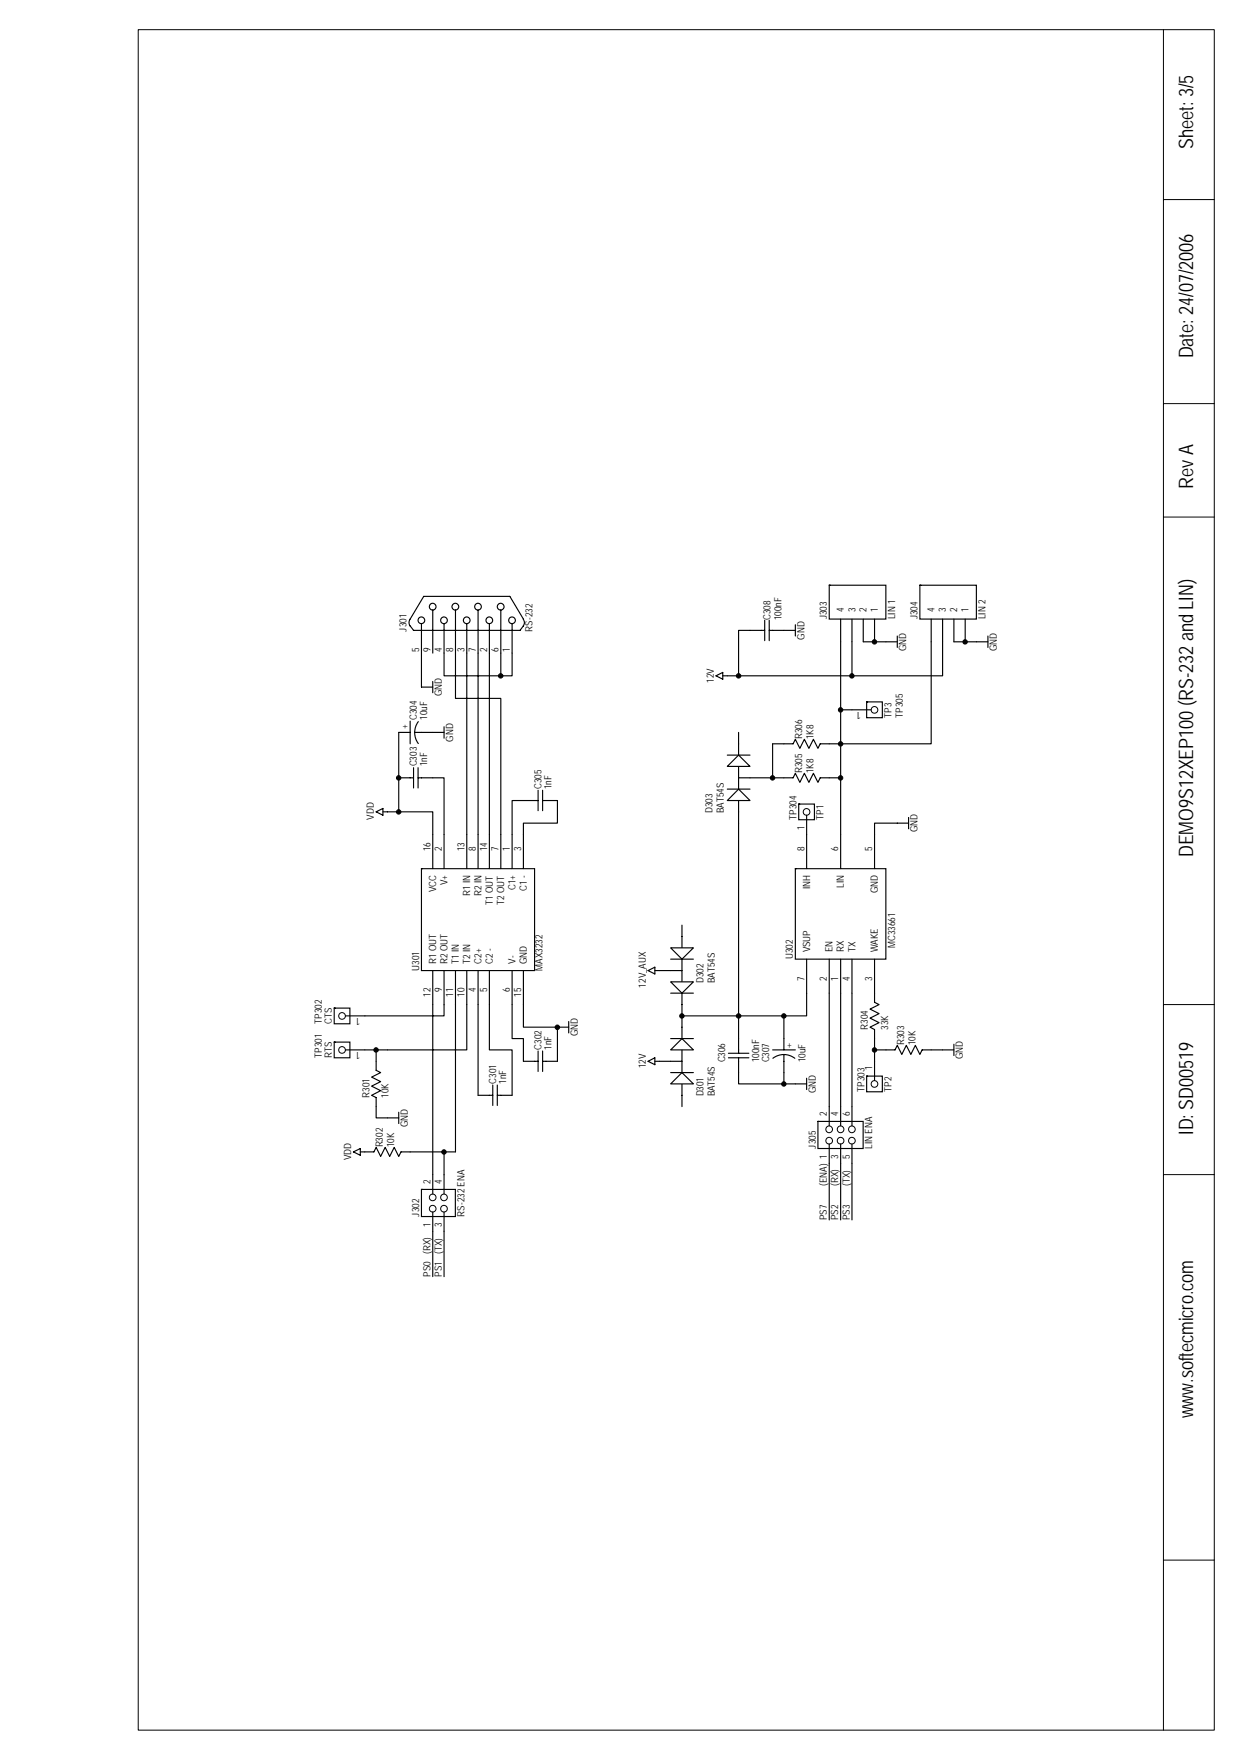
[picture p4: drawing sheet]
<svg xmlns="http://www.w3.org/2000/svg" width="210mm" height="297mm" viewBox="0 0 210 297" stroke-linecap="round" stroke-linejoin="round" font-family="sans-serif">
<path d="M23.3 5h181.4v286.8h-181.4z" fill="none" stroke="#000" stroke-width=".17"/>
<path d="M71.1 146.5v17.2h19v-17.2z" fill-rule="evenodd" fill="#fff" stroke="#000" stroke-width=".19"/>
<g fill="none" stroke="#000" stroke-width=".19">
<path d="M69.1 104.4l-.1 .6 .1 .6M69.2 104.4l2.2-3.8h14.6l2.2 3.8M69.2 105.6l.5 .7h18l.5-.7M71.1 105.2v10.7h1.9M73 102.9v7.3M73 114.9v2M74.9 105.2v8.8h11.4v-8.8M76.8 102.9v14.9h7.6v28.7M78.7 105.2v41.3M80.6 102.9v43.6M82.5 105.2v41.3M84.4 102.9v11.1"/>
<path d="M88.2 104.4l.2 .6-.2 .6M63.4 136.9l1.2-.5v1.1zM64.6 136.9h8.4v9.6M67.2 131.2h2.5M69.2 123.5h-2v13.4M69.2 121.6v3.9M69.7 129.5v3.4M69.9 123.5h5M70.5 131.2h4.4v15.3M70.5 129.5v3.4M70.5 121.7a3.1 3.1 0 0 0 0 3.7M74.9 122.6v1.9"/>
<path d="M90.7 135h-4.4v11.5M90.7 133.3v3.4M91.5 135h2.5v3.8h-5.8v7.7M91.5 133.3v3.4M73 163.7v34.4M74.9 163.7v7.7h-13.4M76.8 163.7v30.6M78.7 163.7v13.4h-13.4M80.6 163.7v21.1h2.5M82.5 163.7v13.4h3.8v7.7h-2.5M86.3 163.7v11.5h1.9v3.8h2.5M88.2 163.7v9.6h5.8"/>
<path d="M90.7 177.3v3.4M91.5 177.3v3.4M94 173.3h1.9M94 173.3v5.7h-2.5M95.9 172.3v1.9M83.1 183v3.5M83.8 183v3.5"/>
<circle cx="71" cy="104.6" r=".57"/>
<circle cx="72.9" cy="102.3" r=".57"/>
<circle cx="74.9" cy="104.6" r=".57"/>
<circle cx="76.8" cy="102.3" r=".57"/>
<circle cx="78.7" cy="104.6" r=".57"/>
<circle cx="80.6" cy="102.3" r=".57"/>
<circle cx="82.5" cy="104.6" r=".57"/>
<circle cx="84.4" cy="102.3" r=".57"/>
<circle cx="86.3" cy="104.6" r=".57"/>
</g>
<path d="M56.3 175.8v2.6h2.7v-2.6z" fill-rule="evenodd" fill="#fff" stroke="#000" stroke-width=".19"/>
<circle cx="57.7" cy="177.1" r=".57" fill="none" stroke="#000" stroke-width=".17"/>
<path d="M58.3 177.1h3.2" fill="none" stroke="#000" stroke-width=".19"/>
<path d="M56.3 170v2.7h2.7v-2.7z" fill-rule="evenodd" fill="#fff" stroke="#000" stroke-width=".19"/>
<circle cx="57.7" cy="171.4" r=".57" fill="none" stroke="#000" stroke-width=".17"/>
<path d="M58.3 171.4h3.2M61.5 177.1h3.8M63.4 177.1v3.4l.8 .4-1.5 .8 1.5 .7-1.5 .8 1.5 .8-1.5 .8 .7 .3v3.5h3.8M67.2 187.6v1.9" fill="none" stroke="#000" stroke-width=".19"/>
<path d="M134.1 146.5v15.3h15.3v-15.3z" fill-rule="evenodd" fill="#fff" stroke="#000" stroke-width=".19"/>
<path d="M136 140.8v5.7M141.7 140.8v5.7M147.4 140.8v5.7M136 161.8v5.7M139.8 161.8v5.7M141.7 161.8v5.7M143.6 161.8v5.7M147.4 161.8v7.3l.8 .3-1.5 .8 1.5 .8-1.5 .7 1.5 .8-1.5 .8 .7 .4v1.5M149.4 177.1h1.5l.4-.8 .7 1.6 .8-1.6 .8 1.6 .7-1.6 .8 1.6 .4-.8h1.5" fill="none" stroke="#000" stroke-width=".19"/>
<path d="M146.1 181.5v2.7h2.7v-2.7z" fill-rule="evenodd" fill="#fff" stroke="#000" stroke-width=".19"/>
<circle cx="147.4" cy="182.8" r=".57" fill="none" stroke="#000" stroke-width=".17"/>
<path d="M141.7 167.5v19.2M143.6 167.5v19.2M147.4 175.2v7.1M147.4 177.1h2M157 177.1h3.8M160.8 176.1v1.9M141.7 196.2v9.6M143.6 196.2v9.6" fill="none" stroke="#000" stroke-width=".19"/>
<path d="M137.9 189.2v4.5h7.6v-4.5z" fill-rule="evenodd" fill="#fff" stroke="#000" stroke-width=".19"/>
<g fill="none" stroke="#000" stroke-width=".17">
<circle cx="139.8" cy="192.4" r=".57"/>
<circle cx="139.8" cy="190.5" r=".57"/>
<circle cx="141.7" cy="190.5" r=".57"/>
<circle cx="141.7" cy="192.4" r=".57"/>
<circle cx="143.6" cy="192.4" r=".57"/>
<circle cx="143.6" cy="190.5" r=".57"/>
</g>
<g fill="none" stroke="#000" stroke-width=".19">
<path d="M141.7 108.3v32.5M122.6 127.4h3.8M124.5 123.5v3.9M124.5 129.3v1.9h1.9M130.3 125.5v5.7M132.2 131.2h1.5l.4-.8 .8 1.6 .7-1.6 .8 1.6 .7-1.6 .8 1.6 .4-.8h1.5M132.2 125.5h1.5l.4-.8 .8 1.5 .7-1.5 .8 1.5 .7-1.5 .8 1.5 .4-.7h1.5M153.2 138.8h-5.8v2M153.2 137.9v1.9M109.3 179l1.1-.6v1.2zM110.4 179h.8M122.8 177.7h3.5"/>
<path d="M122.8 178.4h3.5M124.5 178.4v4.4h11.5M124.5 171.4v6.3M130.3 177.1h3.8M130.3 178.5a3 3 0 0 1 3.7 0M132.2 171.4v5.7M132.2 177.9v4.9M136 167.5v3.9h-21M139.8 167.5v22.4M136 181.9v1.9M139.8 193v12.8M141.7 186.7v3.2"/>
<path d="M141.7 193v3.2M143.6 186.7v3.2M143.6 193v3.2"/>
</g>
<path d="M122.6 129.3l1.9-1.9 1.9 1.9z" fill="#fff" stroke="#000" stroke-width=".19"/>
<path d="M122.6 133.1h3.8M124.5 131.2v1.9M124.5 135v3.8" fill="none" stroke="#000" stroke-width=".19"/>
<path d="M124.5 133.1l1.9 1.9h-3.8z" fill="#fff" stroke="#000" stroke-width=".19"/>
<path d="M124.5 138.8v32.6M126.4 131.2h3.9" fill="none" stroke="#000" stroke-width=".19"/>
<path d="M139.8 98.7v5.7h9.6v-5.7z" fill-rule="evenodd" fill="#fff" stroke="#000" stroke-width=".19"/>
<path d="M141.7 104.4v3.9M143.6 104.4v3.9M145.5 104.4v3.9M147.4 104.4v3.9" fill="none" stroke="#000" stroke-width=".19"/>
<path d="M155.1 98.7v5.7h9.5v-5.7z" fill-rule="evenodd" fill="#fff" stroke="#000" stroke-width=".19"/>
<path d="M145.5 108.3h5.8M151.3 107.3v1.9M157 104.4v21.1h-15.3M158.9 104.4v3.9M160.8 104.4v3.9h5.8M162.7 104.4v3.9M166.6 107.3v1.9" fill="none" stroke="#000" stroke-width=".19"/>
<path d="M134.7 135.6v2.7h2.6v-2.7z" fill-rule="evenodd" fill="#fff" stroke="#000" stroke-width=".19"/>
<circle cx="136" cy="137" r=".57" fill="none" stroke="#000" stroke-width=".17"/>
<path d="M136 137.5v3.3" fill="none" stroke="#000" stroke-width=".19"/>
<path d="M146.1 118.4v2.7h2.7v-2.7z" fill-rule="evenodd" fill="#fff" stroke="#000" stroke-width=".19"/>
<g fill="none" stroke="#000" stroke-width=".17">
<path d="M196.2 5v286.8M196.2 33.7h8.5M196.2 68.1h8.5M196.2 87.2h8.5M196.2 169.4h8.5M196.2 198.1h8.5M196.2 263.2h8.5"/>
<circle cx="147.4" cy="119.7" r=".57"/>
</g>
<path d="M128.9 106.3h-4.4v7.7M128.9 104.6v3.5M129.7 106.3h4.4M129.7 104.6v3.5M134.1 105.4v1.9M141.7 119.7h5.2M143.6 108.3v5.7h15.3v-5.7M130.3 131.2h1.9M130.3 125.5h1.9M139.8 131.2h1.9M139.8 125.5h1.9" fill="none" stroke="#000" stroke-width=".19"/>
<g fill="#000" stroke="#000" stroke-width=".17">
<circle cx="84.4" cy="114" r=".38"/>
<circle cx="141.7" cy="119.7" r=".37"/>
<circle cx="67.2" cy="137" r=".38"/>
<circle cx="130.2" cy="131.2" r=".38"/>
<circle cx="141.7" cy="125.5" r=".38"/>
<circle cx="141.7" cy="131.2" r=".38"/>
<circle cx="63.4" cy="177.1" r=".38"/>
<circle cx="94" cy="173.3" r=".38"/>
<circle cx="147.4" cy="177.1" r=".38"/>
<circle cx="132.2" cy="182.8" r=".38"/>
</g>
<path d="M71.1 200.6v4.6h5.7v-4.6z" fill-rule="evenodd" fill="#fff" stroke="#000" stroke-width=".19"/>
<g fill="none" stroke="#000" stroke-width=".17">
<circle cx="72.9" cy="202" r=".57"/>
<circle cx="72.9" cy="203.9" r=".57"/>
<circle cx="74.9" cy="202" r=".57"/>
<circle cx="74.9" cy="203.9" r=".57"/>
</g>
<path d="M120.7 114l1.2-.6v1.2zM121.9 114h21.7M113.1 175.2h3.8M115 177.1v1.9h-1.9M115 171.4v3.8M59.6 194.3l1.1-.6v1.2zM60.7 194.3h2.3l.4-.8 .8 1.6 .7-1.6 .8 1.6 .8-1.6 .7 1.6 .4-.8h9.2M73 198.1v3.3M74.9 194.3v7.1M73 204.4v10.9M74.9 204.4v10.9" fill="none" stroke="#000" stroke-width=".19"/>
<g fill="#000" stroke="#000" stroke-width=".17">
<circle cx="124.5" cy="114" r=".38"/>
<circle cx="143.6" cy="114" r=".38"/>
<circle cx="74.9" cy="194.3" r=".38"/>
</g>
<path d="M115 175.2l1.9 1.9h-3.8z" fill="#fff" stroke="#000" stroke-width=".19"/>
<path d="M115 179v1.9M113.1 180.9h3.8M115 182.8v3.9" fill="none" stroke="#000" stroke-width=".19"/>
<path d="M113.1 182.8l1.9-1.9 1.9 1.9z" fill="#fff" stroke="#000" stroke-width=".19"/>
<path d="M113.1 163.7h1.9v1.9M113.1 167.5h3.8M115 167.5v3.9" fill="none" stroke="#000" stroke-width=".19"/>
<path d="M113.1 165.6h3.8l-1.9 1.9z" fill="#fff" stroke="#000" stroke-width=".19"/>
<path d="M115 156.1v3.8M113.1 161.8h3.8M115 161.8v1.9" fill="none" stroke="#000" stroke-width=".19"/>
<path d="M113.1 159.9h3.8l-1.9 1.9z" fill="#fff" stroke="#000" stroke-width=".19"/>
<g fill="#000" stroke="#000" stroke-width=".17">
<circle cx="147.4" cy="108.3" r=".38"/>
<circle cx="162.7" cy="108.3" r=".38"/>
<circle cx="67.2" cy="131.2" r=".38"/>
<circle cx="115" cy="171.4" r=".38"/>
<circle cx="124.5" cy="171.4" r=".38"/>
<circle cx="132.2" cy="171.4" r=".38"/>
</g>
<path d="M109.3 163.7l1.1-.6v1.2zM110.4 163.7h2.7M111.2 179h1.9" fill="none" stroke="#000" stroke-width=".19"/>
<g font-size="3.4">
<text x="201.2" y="25.1" transform="rotate(-90 201.2 25.1)">Sheet: 3/5</text>
<text x="201.2" y="60.4" transform="rotate(-90 201.2 60.4)">Date: 24/07/2006</text>
<text x="201.2" y="82.4" transform="rotate(-90 201.2 82.4)">Rev A</text>
<text x="201.2" y="144.6" transform="rotate(-90 201.2 144.6)">DEMO9S12XEP100 (RS-232 and LIN)</text>
<text x="201.2" y="191.4" transform="rotate(-90 201.2 191.4)">ID: SD00519</text>
<text x="201.2" y="239.2" transform="rotate(-90 201.2 239.2)">www.softecmicro.com</text>
</g>
<g font-size="1.7">
<text x="68.6" y="106.5" transform="rotate(-90 68.6 106.5)">J301</text>
<text x="89.8" y="106.5" transform="rotate(-90 89.8 106.5)">RS-232</text>
<text x="129.9" y="104.6" transform="rotate(-90 129.9 104.6)">C308</text>
<text x="131.8" y="104.6" transform="rotate(-90 131.8 104.6)">100nF</text>
<text x="135.6" y="107.9" transform="rotate(-90 135.6 107.9)">GND</text>
<text x="139.4" y="104.4" transform="rotate(-90 139.4 104.4)">J303</text>
<text x="142.3" y="103.3" transform="rotate(-90 142.3 103.3)">4</text>
<text x="144.2" y="103.3" transform="rotate(-90 144.2 103.3)">3</text>
<text x="146.1" y="103.3" transform="rotate(-90 146.1 103.3)">2</text>
<text x="148" y="103.3" transform="rotate(-90 148 103.3)">1</text>
<text x="150.9" y="104.4" transform="rotate(-90 150.9 104.4)">LIN 1</text>
<text x="154.7" y="104.4" transform="rotate(-90 154.7 104.4)">J304</text>
<text x="157.6" y="103.3" transform="rotate(-90 157.6 103.3)">4</text>
<text x="159.5" y="103.3" transform="rotate(-90 159.5 103.3)">3</text>
<text x="161.4" y="103.3" transform="rotate(-90 161.4 103.3)">2</text>
<text x="163.3" y="103.3" transform="rotate(-90 163.3 103.3)">1</text>
<text x="166.2" y="104.4" transform="rotate(-90 166.2 104.4)">LIN 2</text>
<text x="70.7" y="110" transform="rotate(-90 70.7 110)">5</text>
<text x="72.6" y="110" transform="rotate(-90 72.6 110)">9</text>
<text x="74.5" y="110" transform="rotate(-90 74.5 110)">4</text>
<text x="76.4" y="110" transform="rotate(-90 76.4 110)">8</text>
<text x="78.3" y="110" transform="rotate(-90 78.3 110)">3</text>
<text x="80.2" y="110" transform="rotate(-90 80.2 110)">7</text>
<text x="82.1" y="110" transform="rotate(-90 82.1 110)">2</text>
<text x="84" y="110" transform="rotate(-90 84 110)">6</text>
<text x="86" y="110" transform="rotate(-90 86 110)">1</text>
<text x="152.8" y="109.8" transform="rotate(-90 152.8 109.8)">GND</text>
<text x="168.1" y="109.8" transform="rotate(-90 168.1 109.8)">GND</text>
<text x="74.5" y="117.4" transform="rotate(-90 74.5 117.4)">GND</text>
<text x="120.3" y="115.1" transform="rotate(-90 120.3 115.1)">12V</text>
<text x="68.7" y="123" transform="rotate(-90 68.7 123)">+</text>
<text x="70.3" y="121.4" transform="rotate(-90 70.3 121.4)">C304</text>
<text x="72" y="121.4" transform="rotate(-90 72 121.4)">10uF</text>
<text x="76.4" y="125.1" transform="rotate(-90 76.4 125.1)">GND</text>
<text x="135.2" y="124.7" transform="rotate(-90 135.2 124.7)">R306</text>
<text x="137.1" y="124.7" transform="rotate(-90 137.1 124.7)">1K8</text>
<text x="145.2" y="120" transform="rotate(-180 145.2 120)">1</text>
<text x="150.3" y="121.1" transform="rotate(-90 150.3 121.1)">TP3</text>
<text x="152.2" y="121.1" transform="rotate(-90 152.2 121.1)">TP305</text>
<text x="70.3" y="129.3" transform="rotate(-90 70.3 129.3)">C303</text>
<text x="72" y="129.3" transform="rotate(-90 72 129.3)">1nF</text>
<text x="135.2" y="130.4" transform="rotate(-90 135.2 130.4)">R305</text>
<text x="137.1" y="130.4" transform="rotate(-90 137.1 130.4)">1K8</text>
<text x="91.3" y="133.1" transform="rotate(-90 91.3 133.1)">C305</text>
<text x="93" y="133.1" transform="rotate(-90 93 133.1)">1nF</text>
<text x="120.1" y="137.1" transform="rotate(-90 120.1 137.1)">D303</text>
<text x="122" y="137.1" transform="rotate(-90 122 137.1)">BAT54S</text>
<text x="63" y="138.3" transform="rotate(-90 63 138.3)">VDD</text>
<text x="72.6" y="143.6" transform="rotate(-90 72.6 143.6)">16</text>
<text x="74.5" y="143.6" transform="rotate(-90 74.5 143.6)">2</text>
<text x="78.3" y="143.6" transform="rotate(-90 78.3 143.6)">13</text>
<text x="80.2" y="143.6" transform="rotate(-90 80.2 143.6)">8</text>
<text x="82.1" y="143.6" transform="rotate(-90 82.1 143.6)">14</text>
<text x="84" y="143.6" transform="rotate(-90 84 143.6)">7</text>
<text x="86" y="143.6" transform="rotate(-90 86 143.6)">1</text>
<text x="87.9" y="143.6" transform="rotate(-90 87.9 143.6)">3</text>
<text x="134.3" y="138.3" transform="rotate(-90 134.3 138.3)">TP304</text>
<text x="135.6" y="143.6" transform="rotate(-90 135.6 143.6)">8</text>
<text x="135.6" y="140" transform="rotate(-90 135.6 140)">1</text>
<text x="138.9" y="138.3" transform="rotate(-90 138.9 138.3)">TP1</text>
<text x="141.3" y="143.6" transform="rotate(-90 141.3 143.6)">6</text>
<text x="147.1" y="143.6" transform="rotate(-90 147.1 143.6)">5</text>
<text x="154.7" y="140.4" transform="rotate(-90 154.7 140.4)">GND</text>
<text x="75.4" y="149.4" transform="rotate(-90 75.4 149.4)">V+</text>
<text x="136.6" y="149.9" transform="rotate(-90 136.6 149.9)">INH</text>
<text x="142.3" y="149.7" transform="rotate(-90 142.3 149.7)">LIN</text>
<text x="73.5" y="150.5" transform="rotate(-90 73.5 150.5)">VCC</text>
<text x="79.3" y="151.1" transform="rotate(-90 79.3 151.1)">R1 IN</text>
<text x="81.2" y="151.1" transform="rotate(-90 81.2 151.1)">R2 IN</text>
<text x="83.1" y="152.6" transform="rotate(-90 83.1 152.6)">T1 OUT</text>
<text x="85" y="152.6" transform="rotate(-90 85 152.6)">T2 OUT</text>
<text x="86.9" y="150.1" transform="rotate(-90 86.9 150.1)">C1+</text>
<text x="88.8" y="150.3" transform="rotate(-90 88.8 150.3)">C1 -</text>
<text x="148" y="150.7" transform="rotate(-90 148 150.7)">GND</text>
<text x="133.7" y="161.8" transform="rotate(-90 133.7 161.8)">U302</text>
<text x="136.6" y="160.6" transform="rotate(-90 136.6 160.6)">VSUP</text>
<text x="140.4" y="160.6" transform="rotate(-90 140.4 160.6)">EN</text>
<text x="142.3" y="160.6" transform="rotate(-90 142.3 160.6)">RX</text>
<text x="144.2" y="160.6" transform="rotate(-90 144.2 160.6)">TX</text>
<text x="148" y="160.6" transform="rotate(-90 148 160.6)">WAKE</text>
<text x="150.9" y="159.9" transform="rotate(-90 150.9 159.9)">MC33661</text>
<text x="70.7" y="163.7" transform="rotate(-90 70.7 163.7)">U301</text>
<text x="73.5" y="162.6" transform="rotate(-90 73.5 162.6)">R1 OUT</text>
<text x="74.5" y="167.3" transform="rotate(-90 74.5 167.3)">9</text>
<text x="75.4" y="162.6" transform="rotate(-90 75.4 162.6)">R2 OUT</text>
<text x="77.3" y="162.6" transform="rotate(-90 77.3 162.6)">T1 IN</text>
<text x="79.3" y="162.6" transform="rotate(-90 79.3 162.6)">T2 IN</text>
<text x="80.2" y="167.3" transform="rotate(-90 80.2 167.3)">4</text>
<text x="81.2" y="162.6" transform="rotate(-90 81.2 162.6)">C2+</text>
<text x="82.1" y="167.3" transform="rotate(-90 82.1 167.3)">5</text>
<text x="83.1" y="162.6" transform="rotate(-90 83.1 162.6)">C2 -</text>
<text x="86" y="167.3" transform="rotate(-90 86 167.3)">6</text>
<text x="86.9" y="162.6" transform="rotate(-90 86.9 162.6)">V-</text>
<text x="88.8" y="162.6" transform="rotate(-90 88.8 162.6)">GND</text>
<text x="91.5" y="163.7" transform="rotate(-90 91.5 163.7)">MAX3232</text>
<text x="108.9" y="166.6" transform="rotate(-90 108.9 166.6)">12V_AUX</text>
<text x="118.6" y="165.8" transform="rotate(-90 118.6 165.8)">D302</text>
<text x="120.5" y="165.8" transform="rotate(-90 120.5 165.8)">BAT54S</text>
<text x="135.6" y="165.4" transform="rotate(-90 135.6 165.4)">7</text>
<text x="139.4" y="165.4" transform="rotate(-90 139.4 165.4)">2</text>
<text x="141.3" y="165.4" transform="rotate(-90 141.3 165.4)">1</text>
<text x="143.3" y="165.4" transform="rotate(-90 143.3 165.4)">4</text>
<text x="147.1" y="165.4" transform="rotate(-90 147.1 165.4)">3</text>
<text x="54.3" y="172.7" transform="rotate(-90 54.3 172.7)">TP302</text>
<text x="56" y="172.7" transform="rotate(-90 56 172.7)">CTS</text>
<text x="60.7" y="171.7" transform="rotate(-180 60.7 171.7)">1</text>
<text x="72.6" y="168.1" transform="rotate(-90 72.6 168.1)">12</text>
<text x="76.4" y="168.1" transform="rotate(-90 76.4 168.1)">11</text>
<text x="78.3" y="168.1" transform="rotate(-90 78.3 168.1)">10</text>
<text x="87.9" y="168.1" transform="rotate(-90 87.9 168.1)">15</text>
<text x="146.3" y="173.7" transform="rotate(-90 146.3 173.7)">R304</text>
<text x="149.7" y="173.7" transform="rotate(-90 149.7 173.7)">33K</text>
<text x="54.3" y="178.4" transform="rotate(-90 54.3 178.4)">TP301</text>
<text x="56" y="178.4" transform="rotate(-90 56 178.4)">RTS</text>
<text x="60.7" y="177.4" transform="rotate(-180 60.7 177.4)">1</text>
<text x="91.3" y="177.1" transform="rotate(-90 91.3 177.1)">C302</text>
<text x="93" y="177.1" transform="rotate(-90 93 177.1)">1nF</text>
<text x="97.4" y="174.8" transform="rotate(-90 97.4 174.8)">GND</text>
<text x="122.2" y="179.2" transform="rotate(-90 122.2 179.2)">C306</text>
<text x="128" y="179.2" transform="rotate(-90 128 179.2)">100nF</text>
<text x="129.7" y="179.2" transform="rotate(-90 129.7 179.2)">C307</text>
<text x="132.7" y="176.8">+</text>
<text x="135.8" y="179.2" transform="rotate(-90 135.8 179.2)">10uF</text>
<text x="152.4" y="176.3" transform="rotate(-90 152.4 176.3)">R303</text>
<text x="154.3" y="176.3" transform="rotate(-90 154.3 176.3)">10K</text>
<text x="162.3" y="178.6" transform="rotate(-90 162.3 178.6)">GND</text>
<text x="62.3" y="185.1" transform="rotate(-90 62.3 185.1)">R301</text>
<text x="65.5" y="185.1" transform="rotate(-90 65.5 185.1)">10K</text>
<text x="83.7" y="182.8" transform="rotate(-90 83.7 182.8)">C301</text>
<text x="85.4" y="182.8" transform="rotate(-90 85.4 182.8)">1nF</text>
<text x="108.9" y="180.2" transform="rotate(-90 108.9 180.2)">12V</text>
<text x="118.6" y="184.9" transform="rotate(-90 118.6 184.9)">D301</text>
<text x="120.5" y="184.9" transform="rotate(-90 120.5 184.9)">BAT54S</text>
<text x="137.5" y="184.4" transform="rotate(-90 137.5 184.4)">GND</text>
<text x="145.7" y="184.2" transform="rotate(-90 145.7 184.2)">TP303</text>
<text x="147.1" y="180.5" transform="rotate(-90 147.1 180.5)">1</text>
<text x="150.3" y="184.2" transform="rotate(-90 150.3 184.2)">TP2</text>
<text x="68.7" y="190.1" transform="rotate(-90 68.7 190.1)">GND</text>
<text x="139.4" y="188.2" transform="rotate(-90 139.4 188.2)">2</text>
<text x="141.3" y="188.2" transform="rotate(-90 141.3 188.2)">4</text>
<text x="143.3" y="188.2" transform="rotate(-90 143.3 188.2)">6</text>
<text x="59.2" y="195.7" transform="rotate(-90 59.2 195.7)">VDD</text>
<text x="64.6" y="193.5" transform="rotate(-90 64.6 193.5)">R302</text>
<text x="66.5" y="193.5" transform="rotate(-90 66.5 193.5)">10K</text>
<text x="137.5" y="193.7" transform="rotate(-90 137.5 193.7)">J305</text>
<text x="141.3" y="195.5" transform="rotate(-90 141.3 195.5)">3</text>
<text x="143.3" y="195.5" transform="rotate(-90 143.3 195.5)">5</text>
<text x="147.1" y="193.7" transform="rotate(-90 147.1 193.7)">LIN ENA</text>
<text x="72.6" y="199.7" transform="rotate(-90 72.6 199.7)">2</text>
<text x="74.5" y="199.7" transform="rotate(-90 74.5 199.7)">4</text>
<text x="139.4" y="200" transform="rotate(-90 139.4 200)">(ENA) 1</text>
<text x="141.3" y="200" transform="rotate(-90 141.3 200)">(RX)</text>
<text x="143.3" y="200" transform="rotate(-90 143.3 200)">(TX)</text>
<text x="70.7" y="205.2" transform="rotate(-90 70.7 205.2)">J302</text>
<text x="72.6" y="206.9" transform="rotate(-90 72.6 206.9)">1</text>
<text x="74.5" y="206.9" transform="rotate(-90 74.5 206.9)">3</text>
<text x="78.3" y="205.2" transform="rotate(-90 78.3 205.2)">RS-232 ENA</text>
<text x="139.4" y="205.8" transform="rotate(-90 139.4 205.8)">PS7</text>
<text x="141.3" y="205.8" transform="rotate(-90 141.3 205.8)">PS2</text>
<text x="143.3" y="205.8" transform="rotate(-90 143.3 205.8)">PS3</text>
<text x="72.6" y="211.5" transform="rotate(-90 72.6 211.5)">(RX)</text>
<text x="72.6" y="215.3" transform="rotate(-90 72.6 215.3)">PS0</text>
<text x="74.5" y="211.5" transform="rotate(-90 74.5 211.5)">(TX)</text>
<text x="74.5" y="215.3" transform="rotate(-90 74.5 215.3)">PS1</text>
</g>
</svg>
